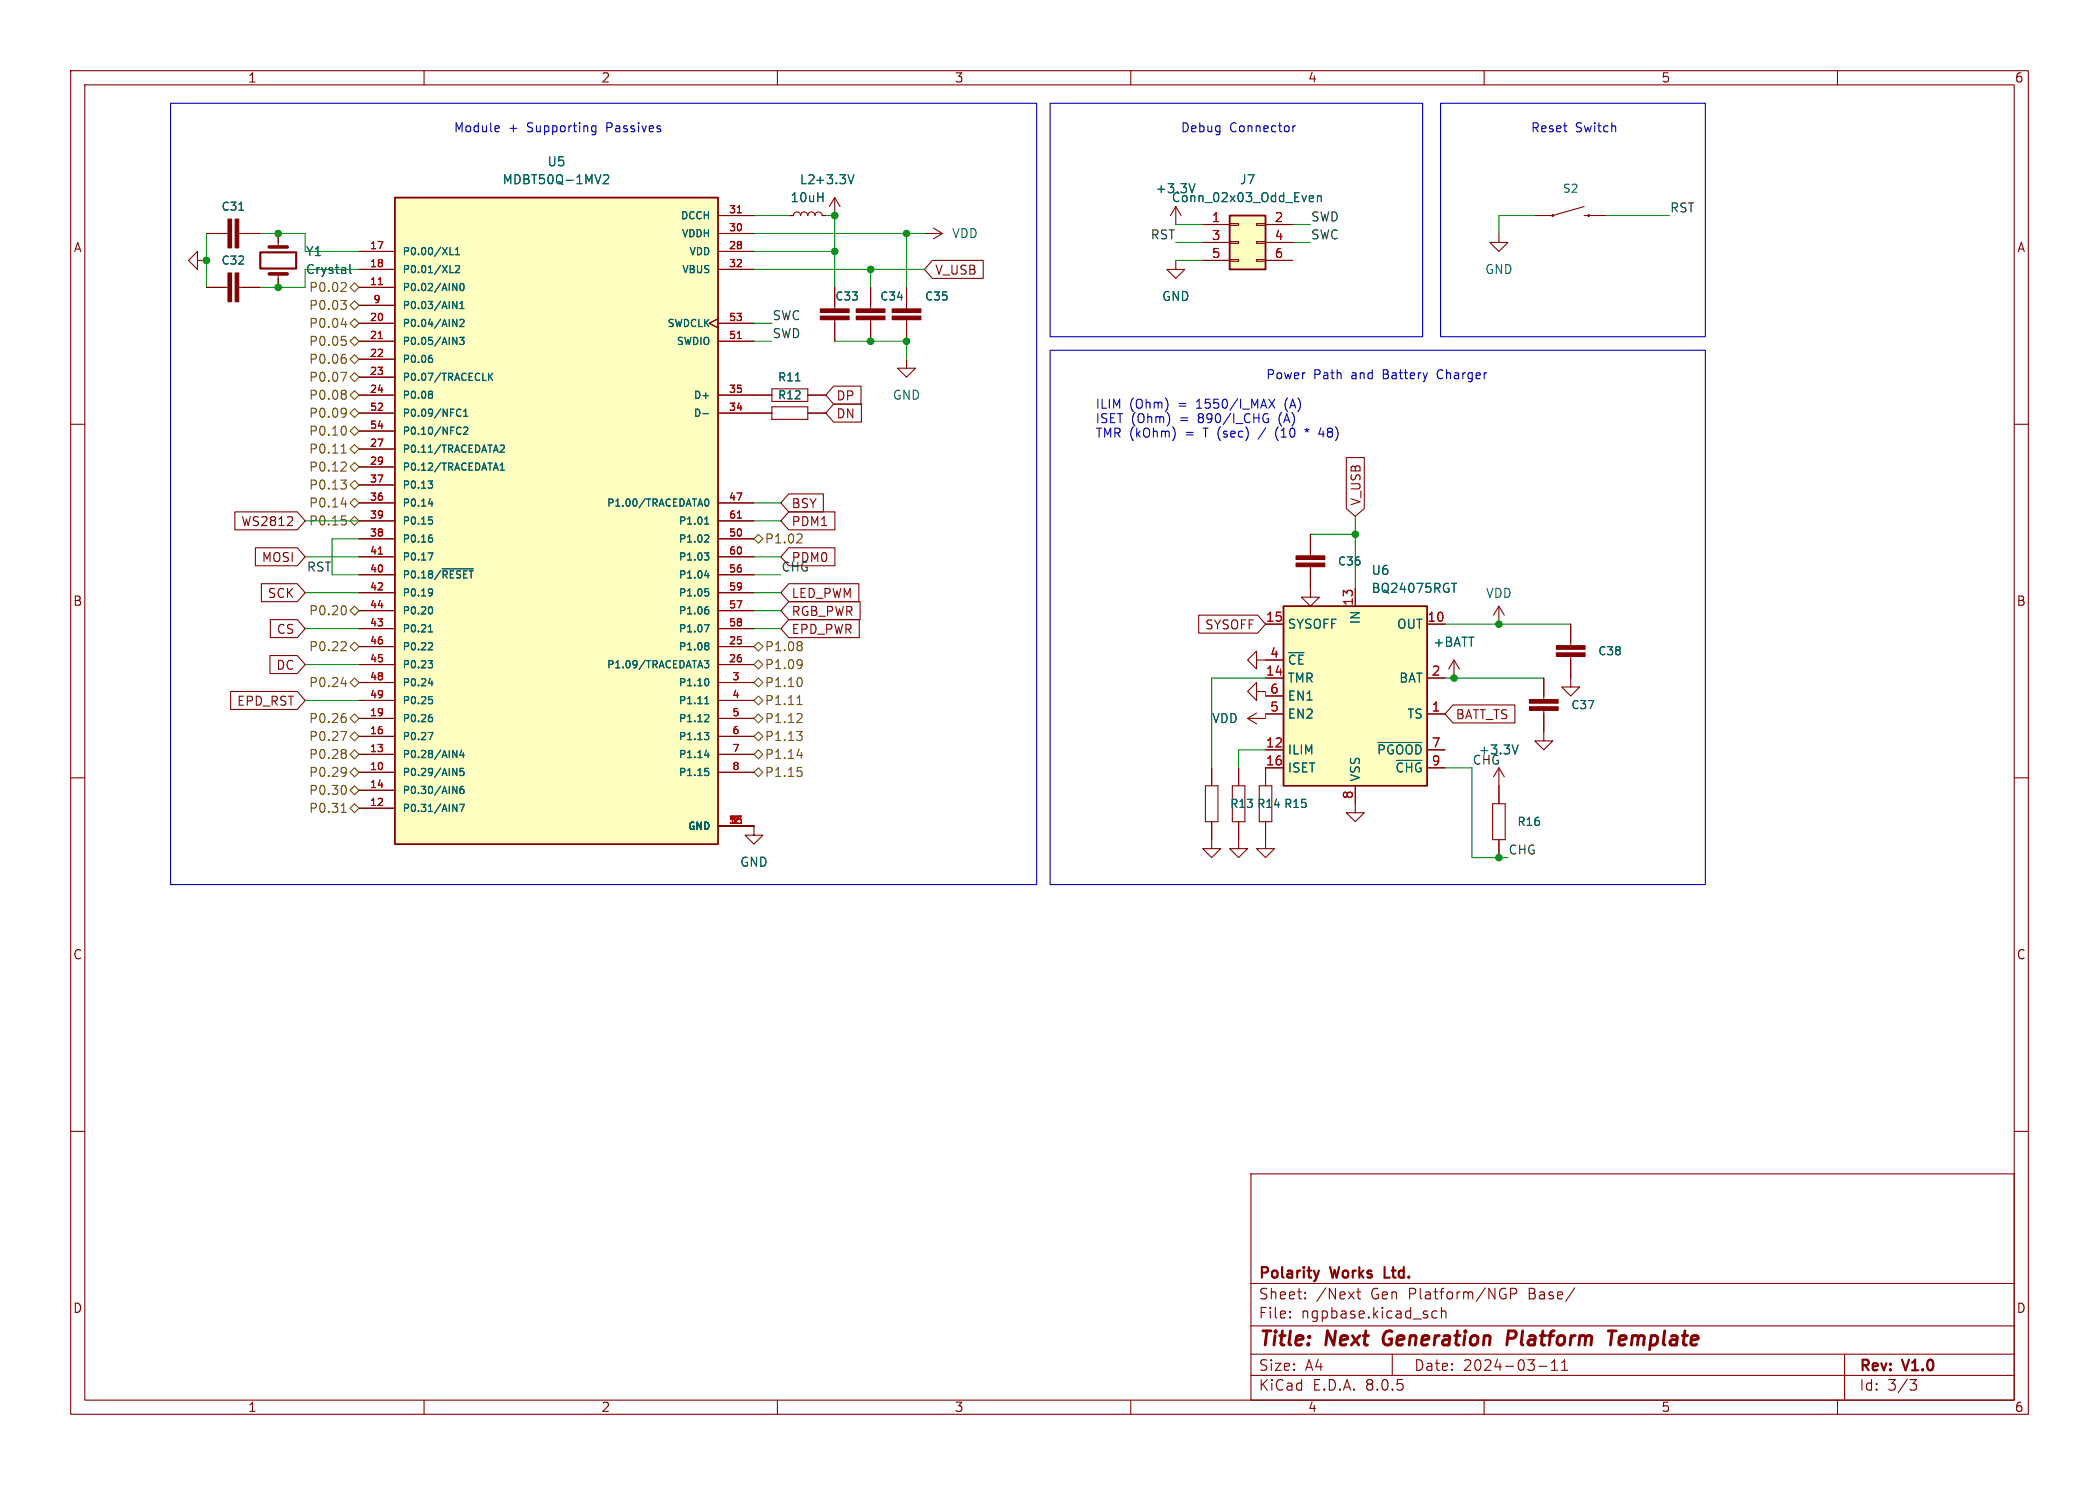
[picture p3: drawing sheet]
<svg xmlns="http://www.w3.org/2000/svg" width="297mm" height="210mm" viewBox="0 0 297 210" stroke-linecap="round" stroke-linejoin="round" font-family="sans-serif">
<g fill="none" stroke="#840000" stroke-width=".15">
<path d="M10 10h277v190h-277zM12 12h273v186h-273zM60 10v2M110 10v2M160 10v2M210 10v2M260 10v2M29.2 33h3.1M33.8 33h3M39.4 33v1.9M39.4 38.7v1.9M111.8 30.5h.5a.51 .51 0 0 1 .5-.5 .51 .51 0 0 1 .5 .5 .51 .51 0 0 1 .5-.5 .51 .51 0 0 1 .5 .5 .51 .51 0 0 1 .5-.5 .51 .51 0 0 1 .5 .5 .51 .51 0 0 1 .5-.5 .51 .51 0 0 1 .5 .5h.5"/>
<path d="M130.8 33h2.5M132.1 32.3l1.2 .7M133.3 33l-1.2 .8M10 60h2M123.2 40.6v3.1M123.2 45.2v3.1M128.3 50.8v1.3h1.2l-1.2 1.2-1.3-1.2h1.3M128.3 40.6v3.1M128.3 45.2v3.1M285 60h2M185.4 75.6v3M177.8 97.8v-1.3l-1.3 1.3 1.3 1.3v-1.3h1.3"/>
<path d="M185.4 80.1v4.4h1.3l-1.3 1.2-1.3-1.2h1.3M205.7 93.3l-.7 1.3M205.7 93.3v2.6M205.7 93.3l.8 1.3M222.2 92.8v4.4h1.3l-1.3 1.2-1.2-1.2h1.2M222.2 88.3v3M10 110h2M170.6 111.1h1.7v5.1h-1.7zM171.4 116.2v3.8h1.3l-1.3 1.3-1.2-1.3h1.2M171.4 108.6v2.5M174.4 111.1h1.7v5.1h-1.7zM175.3 116.2v3.8h1.2l-1.2 1.3-1.3-1.3h1.3"/>
<path d="M175.3 108.6v2.5M176.5 101.6l1.3 .8M176.5 101.6h2.6M177.8 100.8l-1.3 .8M178.2 111.1h1.8v5.1h-1.8zM179.1 116.2v3.8h1.2l-1.2 1.3-1.3-1.3h1.3M179.1 108.6v2.5M211.2 113.7h1.8v5h-1.8zM212.1 108.6l-.8 1.3M212.1 108.6v5.1M212.1 118.7v2.6M212.1 108.6l.8 1.3"/>
<path d="M218.4 103.5v1.3h1.3l-1.3 1.2-1.2-1.2h1.2M285 110h2M10 160h2M285 160h2M177 166h108v32h-108zM60 198v2M110 198v2M160 198v2M177 194.5h108M177 191.5h108M177 187.5h108M177 181.5h108"/>
<path d="M182.5 186.3h.1l-.1 .1M182.5 186.3v.1M182.5 185.5v.1M182.5 185.5h.1l-.1 .1M184.7 183.6v.1M184.7 183.6h-.1l.1 .1M184.7 182.8v.1M184.7 182.8h-.1l.1 .1M192 182.7h.5M192.2 182.2v1.3v.1l.3 .1M197 191.5v3M203.3 185.5l-.4-.1-.3 .3v.4l.1 .2 .2 .1 .4-.1"/>
<path d="M204 185.5a.37 .37 0 0 1 .6 .1v.8M204 184.9v1.5M210 198v2M212.8 183.1h.3v.5l-.3 .1M212.9 182.2l.1 .1M213.7 183h.6a.41 .41 0 0 0 .3-.4 .41 .41 0 0 0-.3-.4h-.6v1.5M217.7 193.2h1.2M219.5 193.8h.9M219.5 192.7l.5-.4v1.5M221 193.8h.8M221 192.7l.4-.4v1.5M222.8 182.1l-1.3 2"/>
<path d="M260 198v2M261 191.5v6.5M270.2 195.1h1l-.5 .6a.41 .41 0 0 1 .5 .3v.3l-.2 .2-.5 .1"/>
</g>
<path d="M196 188.5a1.27 1.27 0 0 0 0 1.6M214.2 188.2h-.7l-.3 2M214.3 189.2l-.2 .1h-.8M227.6 188.2h1.1M228.1 188.2l-.2 2M229.8 188.9l-.5 .1-.2 .2v.7v.2l.2 .1h.4M230.1 189.4l-1 .1" fill="none" stroke="#840000" stroke-width=".4"/>
<path d="M36.8 35.7h5.1v2.3h-5.1zM186.6 179.7l-.3 1M195.9 179.2v1.5h.7" fill="none" stroke="#840000" stroke-width=".3"/>
<path d="M33.8 29.7h.7M49.5 37.4v1.1l.2 .2M214.8 105.4l-.4 1.2" fill="none" stroke="#006464" stroke-width=".15"/>
<g fill="#840000" stroke="#840000" stroke-width=".15">
<path d="M121.2 44.7h4v.5h-4z"/>
<path d="M121.2 43.7h4v.5h-4z"/>
<path d="M126.2 44.7h4.1v.5h-4.1z"/>
<path d="M126.2 43.7h4.1v.5h-4.1z"/>
<path d="M33.3 31h.5v4.1h-.5z"/>
<path d="M32.3 31h.5v4.1h-.5z"/>
<path d="M220.2 92.3h4.1v.5h-4.1z"/>
<path d="M220.2 91.3h4.1v.5h-4.1z"/>
<path d="M183.4 78.6h4.1v.5h-4.1z"/>
<path d="M183.4 79.6h4.1v.5h-4.1z"/>
</g>
<path d="M38.1 38.7h2.5M38.1 34.9h2.5" fill="none" stroke="#840000" stroke-width=".51"/>
<path d="M181.6 85.7h20.3v25.4h-20.3z" fill="#ffffc2"/>
<path d="M181.6 85.7h20.3v25.4h-20.3z" fill="none" stroke="#840000" stroke-width=".25"/>
<g fill="none" stroke="#840000" stroke-width=".15">
<path d="M27.9 36.8v-1.2l-1.2 1.2 1.2 1.3v-1.3h1.3M166.4 36.8v1.3h1.2l-1.2 1.3-1.3-1.3h1.3M166.4 29.2l-.8 1.3M166.4 29.2v2.6M166.4 29.2l.7 1.3M212.1 33v1.3h1.3l-1.3 1.3-1.3-1.3h1.3M224.2 29.2l-4.5 1.3h-2.5M224.2 30.5h3.1M177.8 93.3v-1.2l-1.3 1.2 1.3 1.3v-1.3h3.8M179.1 88.3h2.5M179.1 95.9h2.5M179.1 98.4h2.5"/>
<path d="M191.8 83.2v2.5M201.9 88.3h2.6M201.9 95.9h2.6M212.1 85.7l-.8 1.3M212.1 85.7v2.6M212.1 85.7l.8 1.3M218.4 95.9v3M179.1 101h2.5M179.1 106h2.5M179.1 108.6h2.5M191.8 111.1v3.8h1.2l-1.2 1.3-1.3-1.3h1.3M201.9 101h2.6"/>
<path d="M201.9 106h2.6M201.9 108.6h2.6M218.4 100.5v3"/>
</g>
<path d="M169.1 26l-.4 1.2M205.4 82.5h.7M195 105h6.2M197.6 107.5h3.6" fill="none" stroke="#006464" stroke-width=".15"/>
<g fill="#840000" stroke="#840000" stroke-width=".15">
<path d="M216.4 99.9h4.1v.6h-4.1z"/>
<path d="M216.4 98.9h4.1v.5h-4.1z"/>
<circle cx="219.7" cy="30.5" r=".13"/>
<circle cx="224.8" cy="30.5" r=".13"/>
</g>
<path d="M174 30.5h5.1v7.6h-5.1z" fill="#ffffc2"/>
<g fill="none" stroke="#840000" stroke-width=".15">
<path d="M118.1 27.9l-.8 1.3M118.1 27.9v2.6M118.1 27.9l.8 1.3M170.2 31.8h3.8M170.2 34.3h3.8M170.2 36.8h3.8M174 36.7h1.3v.3h-1.3zM174 34.2h1.3v.2h-1.3zM174 31.6h1.3v.3h-1.3zM177.8 36.7h1.3v.3h-1.3zM177.8 34.2h1.3v.2h-1.3zM177.8 31.6h1.3v.3h-1.3z"/>
<path d="M179.1 31.8h3.8M179.1 34.3h3.8M179.1 36.8h3.8M29.2 40.6h3.1M33.8 40.6h3"/>
</g>
<path d="M174 30.5h5.1v7.6h-5.1z" fill="none" stroke="#840000" stroke-width=".25"/>
<path d="M120.8 24.7l-.4 1.3M185.4 27.7h.4l.1 .3-.6 .1M185.8 28.5h-.4M186.4 27.8l.2-.1h.3l.1 .8M186.4 27.7v.8" fill="none" stroke="#006464" stroke-width=".15"/>
<g fill="#840000" stroke="#840000" stroke-width=".15">
<path d="M32.3 38.6h.5v4.1h-.5z"/>
<path d="M33.3 38.6h.5v4.1h-.5z"/>
</g>
<path d="M55.9 27.9h45.7v91.5h-45.7z" fill="#ffffc2"/>
<path d="M55.9 27.9h45.7v91.5h-45.7z" fill="none" stroke="#840000" stroke-width=".25"/>
<g fill="none" stroke="#840000" stroke-width=".15">
<path d="M29.2 33h2.5M34.3 33h2.5M39.4 33v1.3M39.4 39.4v1.2M50.8 35.6h5.1M50.8 38.1h5.1M101.6 35.6h5.1M101.6 38.1h5.1M101.6 33h5.1M101.6 30.5h5.1M111.8 30.5h.5M116.3 30.5h.5"/>
<path d="M131.9 36.8h7.2v2.6h-7.2l-1.1-1.3zM170.2 31.8h3.8M170.2 34.3h3.8M170.2 36.8h3.8M179.1 31.8h3.8M179.1 34.3h3.8M179.1 36.8h3.8M29.2 40.6h2.5M34.3 40.6h2.5M50.8 40.6h5.1M50.8 45.7h5.1M50.8 48.3h5.1"/>
<path d="M50.8 50.8h5.1M50.8 53.3h5.1M50.8 55.9h5.1M50.8 58.4h5.1M50.8 43.2h5.1M101.6 45.1l-1.3 .6 1.3 .7M101.6 45.7h5.1M101.6 48.3h5.1M101.6 55.9h7.6M101.6 58.4h7.6M109.2 55h5.1v1.8h-5.1zM109.2 57.5h5.1v1.8h-5.1z"/>
<path d="M114.3 55.9h2.5M114.3 58.4h2.5M118 57.1h3.9v2.6h-3.9l-1.2-1.3zM118 54.6h3.8v2.6h-3.8l-1.2-1.3zM118.1 40.6v3.1M118.1 45.2v3.1M123.2 40.6v2.6M123.2 45.7v2.6M128.3 40.6v2.6M128.3 45.7v2.6M33.2 72.4h8.9l1.1 1.3-1.1 1.2h-8.9zM36.1 77.5h6l1.1 1.2-1.1 1.3h-6z"/>
<path d="M40.6 74.3h.8M41.3 73.2v.4M50.8 63.5h5.1M50.8 66h5.1M50.8 71.1h5.1M50.8 68.6h5.1M50.8 76.2h5.1M50.8 73.7h5.1M50.8 78.7h5.1M50.8 61h5.1M101.6 71.1h5.1M101.6 76.2h5.1"/>
<path d="M101.6 73.7h5.1M101.6 78.7h5.1M111.6 77.5h6.5v2.5h-6.5l-1.1-1.3zM111.6 72.4h6.5v2.5h-6.5l-1.1-1.2zM111.6 69.8h4.9v2.6h-4.9l-1.1-1.3zM185.4 75.6v2.5M190.5 64.7h2.5v7.2l-1.2 1.1-1.3-1.1zM32.6 97.8h9.5l1.1 1.3-1.1 1.2h-9.5zM37 82.5h5.1l1.1 1.3-1.1 1.3h-5.1zM38.2 92.7h3.9l1.1 1.3-1.1 1.3h-3.9zM38.3 87.6h3.8l1.1 1.3-1.1 1.3h-3.8zM50.8 91.4h5.1"/>
<path d="M50.8 94h5.1M50.8 96.5h5.1M50.8 99.1h5.1M50.8 81.3h5.1M50.8 83.8h5.1M50.8 88.9h5.1M50.8 86.4h5.1M101.6 91.4h5.1M101.6 94h5.1M101.6 96.5h5.1M101.6 99.1h5.1M101.6 81.3h5.1"/>
<path d="M101.6 83.8h5.1M101.6 88.9h5.1M101.6 86.4h5.1M111.6 82.5h9.9v2.6h-9.9l-1.1-1.3zM111.6 87.6h10v2.6h-10l-1.1-1.3zM111.6 85.1h10.1v2.5h-10.1l-1.1-1.2zM169.6 87h8.4l1.1 1.3-1.1 1.2h-8.4zM179.1 88.3h2.5M179.1 95.9h2.5M179.1 93.3h2.5M179.1 98.4h2.5M185.4 80.6v2.6"/>
<path d="M191.8 83.2v2.5M201.9 88.3h2.6M201.9 95.9h2.6M205.6 99.7h8.8v2.5h-8.8l-1.1-1.2zM218.4 95.9v2.5M222.2 88.3v2.5M222.2 93.3v2.6M50.8 109.2h5.1M50.8 114.3h5.1M50.8 106.7h5.1M50.8 111.8h5.1M50.8 104.1h5.1"/>
<path d="M50.8 101.6h5.1M101.6 116.8h5.1v1.3h1.2l-1.2 1.3-1.3-1.3h1.3M101.6 109.2h5.1M101.6 106.7h5.1M101.6 104.1h5.1M101.6 101.6h5.1M171.4 108.6v2.5M171.4 116.2v2.5M175.3 108.6v2.5M175.3 116.2v2.5M179.1 101h2.5M179.1 106h2.5"/>
<path d="M179.1 116.2v2.5M181.6 108.6h-2.5v2.5M191.8 111.1v2.6M201.9 101h2.6M201.9 106h2.6M201.9 108.6h2.6M212.1 111.1v2.6M212.1 118.7v2.6M218.4 101v2.5"/>
</g>
<g fill="none" stroke="#006464" stroke-width=".15">
<path d="M33.8 29.7h.7M49.5 37.4v1.1l.2 .2M63.7 36h.5M63.7 38.6h.5M64.4 36h.6M64.4 35.3l.3-.3v1M64.4 37.6l.4-.1 .2 .3-.6 .8h.6M85.4 24.8l.2-.1h.3l.2 .1v.3v.2l-.8 .7h.8M120.8 24.7l-.4 1.3M169.1 26l-.4 1.2M185.4 27.7h.4l.1 .3-.6 .1M185.8 28.5h-.4"/>
<path d="M186.4 27.8l.2-.1h.3l.1 .8M186.4 27.7v.8M60.9 50.2h.2M61 50.6l.2 .2v.3l-.2 .2M61 55.3l.2 .2-.2 .3 .2 .1v.2l-.2 .2M64.1 40.1l.5 1v-1M64.1 42.6l.5 1v-1M64.1 45.2l.5 1v-1M64.1 47.7l.5 1v-1M64.8 57.9h.2l.2 .1M65 47.7h.7l-.4 .4 .3 .1v.4l-.1 .1-.5-.1M65.1 45.3l.4-.1 .2 .3-.7 .7h.7"/>
<path d="M65.1 43.6h.6M65.1 42.9l.3-.3v1M65.2 40.1h.1a.54 .54 0 0 1 .4 .5 .54 .54 0 0 1-.4 .5 .68 .68 0 0 1-.1-1zM65.2 58.8l-.2 .1-.2-.1M65.6 58.9h.6M65.6 58.2l.3-.3v1M69.1 52.8v1M69.3 53.2l.4 .6M69.7 52.8l-.6 .6M99.5 58.5h.7M112.5 53.9h.7M60.6 68h.6l-.3 .4"/>
<path d="M60.6 78.2h.7l-.5 1M60.6 71.2h.7M60.7 73.1h.5M60.9 75.6h.2M61 68.4l.2 .2v.2l-.2 .2M61 73.5l.2 .2v.2l-.2 .2M61 76l.2 .2v.3l-.2 .2M61.1 70.9v.7M65 60.4l.2 .1M65.2 61.3l-.2 .1M65.6 60.5l.4-.1 .2 .3-.6 .7h.6M70.8 63l.4-.1 .2 .3-.7 .8h.7"/>
<path d="M70.8 66.5h.6M70.8 65.8l.3-.3v1M99.7 78.2h.6l-.3 .4 .2 .1 .1 .3-.2 .2h-.3M99.7 74.1h.6M99.8 73.3l.2-.2v1M99.9 70.6h.1a.54 .54 0 0 1 .3 .5 .54 .54 0 0 1-.3 .5 .68 .68 0 0 1-.1-1zM99.9 75.6l.3 .1 .1 .2-.6 .8h.6M60.6 93.4h.6l-.3 .4M60.6 89.4h.6M60.6 96.6h.7M60.7 98.5h.5M60.7 88.6l.2-.3v1.1"/>
<path d="M61 85.8a.64 .64 0 0 1 0 1M61 83.3l.2 .1a.83 .83 0 0 1-.2 .8M61 90.9l.2 .2v.2l-.6 .6h.6M61 93.8l.2 .2v.2l-.2 .2M61 98.9l.2 .2v.2l-.2 .2M61.1 96.3v.7M61.2 83.7l-.2 .2M62.6 80.4h4.4M99.7 93.4h.6l-.3 .4 .2 .1v.4l-.1 .1-.4-.1M99.7 88.3h.6l-.4 1.1M99.7 99.5h.6M99.7 81.4h.6"/>
<path d="M99.8 83.3h.4M99.8 98.7l.2-.2v1M99.9 83.7h.2l.2 .1-.1 .4-.3 .1M99.9 90.9h.3l.1 .2-.2 .2M99.9 86.2h.3l.1 .2-.1 .3-.3 .1M99.9 91.3h.2M100 85.8h.2M100 96a.64 .64 0 0 1 0 1M100.1 91.3l.1 .1 .1 .3-.1 .2h-.3M100.2 81.1v.6M205.4 82.5h.7M60.6 103.6h.7l-.5 1"/>
<path d="M60.9 101h.2M61 101.4l.2 .2v.3l-.2 .2M64.1 108.7l.5 1v-1M64.1 106.1l.5 1v-1M64.1 111.2l.5 1v-1M64.1 113.7l.5 1.1v-1.1M65 113.7h.7l-.4 1.1M65.3 106.1l-.2 .7h.6M65.6 111.2l-.3 .1a.68 .68 0 0 0 0 .9l.3-.1 .1-.3-.2-.2h-.3l-.1 .2M65.6 106.5v.6M65.6 108.7h-.5v.4h.1h.4l.1 .1-.1 .4-.1 .1-.4-.1M99.7 103.6h.6l-.3 .4 .2 .1 .1 .3-.2 .2h-.3"/>
<path d="M99.7 106.8h.6M99.8 108.7h.4M99.9 109.1h.2l.2 .1-.1 .4-.3 .1M99.9 101l.3 .1 .1 .2-.6 .8h.6M100.2 106.5v.6M195 105h6.2M197.6 107.5h3.6M214.8 105.4l-.4 1.2"/>
</g>
<path d="M104.3 30.1h.6M53.5 40.3h.6M53.5 47.9h.6M104.3 47.9h.6M53.5 78.4h.6M104.3 73.3h.6" fill="none" stroke="#a90000" stroke-width=".15"/>
<g fill="#840000" stroke="#840000" stroke-width=".15">
<path d="M116.1 44.7h4v.5h-4z"/>
<path d="M116.1 43.7h4v.5h-4z"/>
</g>
<g fill="none" stroke="#725600" stroke-width=".15">
<path d="M48.8 39.9l.2 .3-.1 .3-.7 .7h.8M48.2 52.6h.9l-.6 1.3M48.2 42.5h.8l-.4 .5M48.3 45.9h.8M48.3 47.6h.6M48.6 50.1h.3M48.8 43l.2 .2v.3l-.2 .3M48.8 48.1l.2 .2v.3l-.2 .2M48.8 50.6l.2 .2v.3l-.2 .3M48.8 55.2l.2 .2-.2 .3 .2 .3v.2l-.2 .3M48.8 57.7l.1 .2a1.03 1.03 0 0 1-.1 1M48.9 45.5v.8"/>
<path d="M49 58.3l-.2 .2M49.5 48.3l.7-.7 .6 .7-.6 .6zM49.5 58.4l.7-.6 .6 .6-.6 .7zM49.5 45.7l.7-.6 .6 .6-.6 .7zM49.5 50.8l.7-.6 .6 .6-.6 .6zM49.5 53.3l.7-.6 .6 .6-.6 .7zM49.5 40.6l.7-.6 .6 .6-.6 .7zM49.5 55.9l.7-.7 .6 .7-.6 .6zM50.2 42.5l.6 .7-.6 .6-.7-.6zM48.2 67.9h.8l-.4 .5M48.3 64.1h.7M48.3 71.3h.8"/>
<path d="M48.3 73h.6M48.5 63l.1-.2v1.3M48.7 60.3a.79 .79 0 0 1 0 1.2M48.8 65.3l.2 .3-.1 .3-.7 .7h.8M48.8 68.4l.2 .2v.3l-.2 .3M48.8 73.5l.2 .2v.3l-.2 .2M48.9 70.9v.8M49.5 66l.7-.6 .6 .6-.6 .7zM49.5 68.6l.7-.7 .6 .7-.6 .6zM49.5 71.1l.7-.6 .6 .6-.6 .7zM49.5 61l.7-.7 .6 .7-.6 .6zM49.5 73.7l.7-.7 .6 .7-.6 .6z"/>
<path d="M50.2 62.9l.6 .6-.6 .6-.7-.6zM106.7 76.2l.6-.6 .6 .6-.6 .6zM113.3 75.5l.2 .3-.1 .3-.7 .7h.8M48.3 96.7h.8M48.7 85.7a.79 .79 0 0 1 0 1.2M48.8 90.7l.2 .3-.1 .3-.7 .7h.8M48.9 96.3v.8M49.5 91.4l.7-.6 .6 .6-.6 .7zM49.5 96.5l.7-.6 .6 .6-.6 .7zM49.5 86.4l.7-.7 .6 .7-.6 .6zM106.7 96.5l.6-.6 .6 .6-.6 .7zM106.7 94l.6-.7 .6 .7-.6 .6z"/>
<path d="M106.7 91.4l.6-.6 .6 .6-.6 .7zM107.3 98.4l.6 .7-.6 .6-.6-.6zM112.8 99.6h.7M113 98.6l.1-.2v1.2M113.2 95.8a.79 .79 0 0 1 0 1.3M113.3 90.7l.2 .3-.2 .3 .2 .2v.3l-.2 .2M113.3 93.3l.1 .1a1.03 1.03 0 0 1-.1 1.1M113.5 93.8l-.2 .3M48.2 103.4h.9l-.6 1.3M48.3 114.9h.7M48.5 113.8l.1-.2v1.3M48.6 100.9h.3"/>
<path d="M48.7 111.1a.79 .79 0 0 1 0 1.2M48.8 101.4l.2 .2v.3l-.2 .3M48.8 106l.2 .2-.2 .3 .2 .3v.2l-.2 .3M48.8 108.5l.1 .2a1.03 1.03 0 0 1-.1 1M49 109.1l-.2 .2M49.5 104.1l.7-.6 .6 .6-.6 .7zM49.5 114.3l.7-.6 .6 .6-.6 .6zM49.5 106.7l.7-.7 .6 .7-.6 .6zM49.5 109.2l.7-.6 .6 .6-.6 .7zM49.5 101.6l.7-.6 .6 .6-.6 .6zM50.2 111.1l.6 .7-.6 .6-.7-.6zM106.7 104.1l.6-.6 .6 .6-.6 .7z"/>
<path d="M106.7 106.7l.6-.7 .6 .7-.6 .6zM106.7 109.2l.6-.6 .6 .6-.6 .7zM106.7 101.6l.6-.6 .6 .6-.6 .6zM112.7 103.4h.8l-.4 .5M112.8 106.8h.8M112.8 108.5h.6M113.3 100.9l.2 .3-.1 .3-.7 .7h.8M113.3 103.9l.2 .3v.3l-.2 .2M113.3 109l.2 .3v.3l-.2 .2M113.4 106.4v.9"/>
</g>
<g fill="none" stroke="#0000c2" stroke-width=".15">
<path d="M24.1 14.6h122.6v110.5h-122.6zM70.5 17.8l.1 .1v.2l-.6 .1M70.6 18.6h-.1M83.8 18.5l.2 .1h.3M84.3 17.8v1l-.2 .3-.3-.1M84.3 17.9l-.3-.1-.2 .1M148.6 14.6h52.7v33h-52.7zM182.9 17.8v.8M183.3 17.8l-.2 .1-.2 .1M203.8 14.6h37.5v33h-37.5zM148.6 49.5h92.7v75.6h-92.7zM179.2 59.2h.3v.5l-.4 .1"/>
<path d="M179.5 56.5l.9 1.2M180.4 56.5l-.9 1.2M166.2 60.7l.1 .5-.1 .7M179.1 60.5l-1.1 1.6M180.9 60.4a1.46 1.46 0 0 0 0 1.9M184.6 60.7l.3 .1M184.9 60.5v.3M184.9 60.8l-.2 .3M184.9 60.8l.2 .3M185.2 60.7l-.3 .1M186.6 61.4h.8M187.2 61v.8"/>
</g>
<g fill="none" stroke="#009600" stroke-width=".15">
<path d="M29.2 33v7.6M36.8 33h6.4v2.6h7.6M50.8 38.1h-7.6v2.5h-6.4M106.7 35.6h11.4M106.7 30.5h5.1M106.7 38.1h24.1M106.7 33h24.1M116.8 30.5h1.3v10.1M123.2 38.1v2.5M128.3 33v7.6M166.4 31.8h3.8M166.4 34.3h3.8"/>
<path d="M166.4 36.8h3.8M182.9 31.8h2.5M182.9 34.3h2.5M217.2 30.5h-5.1v2.5M227.3 30.5h8.9M106.7 48.3h2.5M106.7 45.7h2.5M118.1 48.3h10.2v2.5M43.2 73.7h7.6M43.2 78.7h7.6M50.8 76.2h-3.8v5.1h3.8M106.7 73.7h3.8"/>
<path d="M106.7 71.1h3.8M106.7 78.7h3.8M185.4 75.6h6.4M191.8 73v10.2M43.2 88.9h7.6M43.2 83.8h7.6M43.2 94h7.6M43.2 99.1h7.6M106.7 86.4h3.8M106.7 81.3h3.8M106.7 88.9h3.8M106.7 83.8h3.8"/>
<path d="M179.1 95.9h-7.7v12.7M179.1 97.8v.6M204.5 88.3h17.7M204.5 95.9h13.9M179.1 106h-3.8v2.6M179.1 101v.6M204.5 108.6h3.8v12.7h5.1"/>
</g>
<g fill="#009600" stroke="#009600" stroke-width=".15">
<circle cx="118.1" cy="30.5" r=".46"/>
<circle cx="118.1" cy="35.6" r=".46"/>
<circle cx="128.3" cy="48.3" r=".46"/>
<circle cx="191.8" cy="75.6" r=".46"/>
<circle cx="128.3" cy="33" r=".46"/>
<circle cx="123.2" cy="38.1" r=".46"/>
<circle cx="123.2" cy="48.3" r=".46"/>
<circle cx="212.1" cy="121.3" r=".46"/>
<circle cx="205.7" cy="95.9" r=".46"/>
<circle cx="212.1" cy="88.3" r=".46"/>
<circle cx="29.2" cy="36.8" r=".46"/>
<circle cx="39.4" cy="40.6" r=".46"/>
<circle cx="39.4" cy="33" r=".46"/>
</g>
<g font-size="2.8" fill="#840000">
<text x="178" y="190.9">Title:</text>
<text x="187.7" y="190.9">Next</text>
<text x="196.6" y="190.9">Generation</text>
<text x="214.9" y="190.9">Platform</text>
<text x="230.1" y="190.9">Template</text>
</g>
<g font-size="2.1" fill="#840000">
<text x="178" y="184">Sheet:</text>
<text x="178" y="181.2">Polarity</text>
<text x="186.2" y="184">/Next</text>
<text x="188.4" y="181.2">Works</text>
<text x="194" y="184">Gen</text>
<text x="196.6" y="181.2">Ltd.</text>
<text x="199.5" y="184">Platform/NGP</text>
<text x="216.6" y="184">Base/</text>
<text x="178" y="186.7">File:</text>
<text x="184.1" y="186.7">ngpbase.kicad_sch</text>
<text x="178" y="196.9">KiCad</text>
<text x="178" y="194.1">Size:</text>
<text x="184.7" y="194.1">A4</text>
<text x="185.7" y="196.9">E.D.A.</text>
<text x="193.3" y="196.9">8.0.5</text>
<text x="200" y="194.1">Date:</text>
<text x="207" y="194.1">2024-03-11</text>
<text x="263" y="194.3">Rev:</text>
<text x="263" y="196.9">Id:</text>
<text x="267.1" y="196.9">3/3</text>
<text x="269.4" y="194.3">V1.0</text>
</g>
<g font-size="1.8" fill="#840000">
<text x="35" y="11.9">1</text>
<text x="85" y="11.9">2</text>
<text x="135" y="11.9">3</text>
<text x="185" y="11.9">4</text>
<text x="235" y="11.9">5</text>
<text x="285" y="11.9">6</text>
<text x="10.3" y="35.9">A</text>
<text x="285.3" y="35.9">A</text>
<text x="132.2" y="39.1">V_USB</text>
<text x="118.3" y="59.4">DN</text>
<text x="118.3" y="56.8">DP</text>
<text x="192.7" y="71.6" transform="rotate(-90 192.7 71.6)">V_USB</text>
<text x="34" y="74.6">WS2812</text>
<text x="111.9" y="74.6">PDM1</text>
<text x="111.9" y="72.1">BSY</text>
<text x="37" y="79.7">MOSI</text>
<text x="111.9" y="79.7">PDM0</text>
<text x="10.3" y="85.9">B</text>
<text x="37.8" y="84.8">SCK</text>
<text x="39.1" y="89.9">CS</text>
<text x="111.9" y="84.8">LED_PWM</text>
<text x="111.9" y="89.9">EPD_PWR</text>
<text x="111.9" y="87.3">RGB_PWR</text>
<text x="170.4" y="89.2">SYSOFF</text>
<text x="285.3" y="85.9">B</text>
<text x="39" y="94.9">DC</text>
<text x="33.4" y="100">EPD_RST</text>
<text x="205.9" y="101.9">BATT_TS</text>
<text x="10.3" y="135.9">C</text>
<text x="285.3" y="135.9">C</text>
<text x="10.3" y="185.9">D</text>
<text x="285.3" y="185.9">D</text>
<text x="35" y="199.9">1</text>
<text x="85" y="199.9">2</text>
<text x="135" y="199.9">3</text>
<text x="185" y="199.9">4</text>
<text x="235" y="199.9">5</text>
<text x="285" y="199.9">6</text>
</g>
<g font-size="1.8" fill="#0000c2">
<text x="64.1" y="18.8">Module</text>
<text x="72" y="18.8">+</text>
<text x="74.7" y="18.8">Supporting</text>
<text x="86.1" y="18.8">Passives</text>
<text x="167" y="18.8">Debug</text>
<text x="174" y="18.8">Connector</text>
<text x="216.5" y="18.8">Reset</text>
<text x="222.9" y="18.8">Switch</text>
<text x="179.1" y="53.7">Power</text>
<text x="185.9" y="53.7">Path</text>
<text x="191.3" y="53.7">and</text>
<text x="195.9" y="53.7">Battery</text>
<text x="203.8" y="53.7">Charger</text>
<text x="154.9" y="57.9">ILIM</text>
<text x="154.9" y="59.9">ISET (Ohm)</text>
<text x="159.8" y="57.9">(Ohm)</text>
<text x="166.8" y="57.9">=</text>
<text x="167.1" y="59.9">=</text>
<text x="169.6" y="57.9">1550/I_MAX</text>
<text x="169.8" y="59.9">890/I_CHG</text>
<text x="181.4" y="59.9">(A)</text>
<text x="182.2" y="57.9">(A)</text>
<text x="154.9" y="62">TMR (kOhm)</text>
<text x="167.9" y="62">=</text>
<text x="170.6" y="62">T (sec)</text>
<text x="181.3" y="62">(10</text>
<text x="185.8" y="62">*</text>
<text x="187.9" y="62">48)</text>
</g>
<g font-size="1.8" fill="#006464">
<text x="77.4" y="23.7">U5</text>
<text x="71" y="26.3">MDBT50Q-1MV2</text>
<text x="111.7" y="28.8">10uH</text>
<text x="113.1" y="26.3">L2+3.3V</text>
<text x="163.4" y="27.5">+3.3V</text>
<text x="165.7" y="28.8">Conn_02x03_Odd_Even</text>
<text x="175.3" y="26.3">J7</text>
<text x="134.6" y="33.9">VDD</text>
<text x="43.2" y="36.4">Y1</text>
<text x="43.2" y="39">Crystal</text>
<text x="210.1" y="39">GND</text>
<text x="164.3" y="42.8">GND</text>
<text x="126.2" y="56.7">GND</text>
<text x="194" y="81.5">U6</text>
<text x="182.1" y="89.1">SYSOFF</text>
<text x="192.6" y="88.4" transform="rotate(-90 192.6 88.4)">IN</text>
<text x="194" y="84">BQ24075RGT</text>
<text x="197.6" y="89.1">OUT</text>
<text x="210.2" y="84.8">VDD</text>
<text x="182.1" y="94.2">~{CE}</text>
<text x="202.7" y="91.7">+BATT</text>
<text x="182.1" y="96.7">TMR</text>
<text x="182.1" y="101.8">EN2</text>
<text x="182.1" y="99.3">EN1</text>
<text x="197.9" y="96.7">BAT</text>
<text x="199" y="101.8">TS</text>
<text x="171.4" y="102.5">VDD</text>
<text x="182.1" y="106.9">ILIM</text>
<text x="194.7" y="106.9">~{PGOOD}</text>
<text x="209.1" y="106.9">+3.3V</text>
<text x="182.1" y="109.4">ISET</text>
<text x="192.6" y="110.6" transform="rotate(-90 192.6 110.6)">VSS</text>
<text x="197.3" y="109.4">~{CHG}</text>
<text x="208.3" y="108.2">CHG</text>
<text x="104.6" y="122.8">GND</text>
</g>
<g font-size="1.8" fill="#0f0f0f">
<text x="162.7" y="33.9">RST</text>
<text x="185.4" y="31.4">SWD</text>
<text x="185.4" y="33.9">SWC</text>
<text x="236.2" y="30.1">RST</text>
<text x="109.2" y="45.4">SWC</text>
<text x="109.2" y="47.9">SWD</text>
<text x="43.3" y="80.9">RST</text>
<text x="110.5" y="80.9">CHG</text>
<text x="213.4" y="120.9">CHG</text>
</g>
<g font-size="1.8" fill="#a90000">
<text x="171.4" y="31.5">1</text>
<text x="171.4" y="34">3</text>
<text x="180.3" y="31.5">2</text>
<text x="180.3" y="34">4</text>
<text x="171.4" y="36.6">5</text>
<text x="180.3" y="36.6">6</text>
<text x="179" y="88">15</text>
<text x="191.5" y="85.8" transform="rotate(-90 191.5 85.8)">13</text>
<text x="201.9" y="88">10</text>
<text x="179" y="95.6">14</text>
<text x="179.6" y="93.1">4</text>
<text x="202.5" y="95.6">2</text>
<text x="179.6" y="100.7">5</text>
<text x="179.6" y="98.2">6</text>
<text x="202.5" y="100.7">1</text>
<text x="179" y="105.8">12</text>
<text x="202.5" y="105.8">7</text>
<text x="179" y="108.3">16</text>
<text x="191.5" y="113.1" transform="rotate(-90 191.5 113.1)">8</text>
<text x="202.5" y="108.3">9</text>
</g>
<g font-size="1.8" fill="#725600">
<text x="43.6" y="41.5">P0.02</text>
<text x="43.6" y="46.6">P0.04</text>
<text x="43.6" y="44">P0.03</text>
<text x="43.6" y="49.1">P0.05</text>
<text x="43.6" y="51.7">P0.06</text>
<text x="43.6" y="59.3">P0.09</text>
<text x="43.6" y="54.2">P0.07</text>
<text x="43.6" y="56.7">P0.08</text>
<text x="43.6" y="64.4">P0.11</text>
<text x="43.6" y="61.8">P0.10</text>
<text x="43.6" y="66.9">P0.12</text>
<text x="43.6" y="69.4">P0.13</text>
<text x="43.6" y="72">P0.14</text>
<text x="43.6" y="74.5">P0.15</text>
<text x="108.1" y="77.1">P1.02</text>
<text x="43.6" y="87.2">P0.20</text>
<text x="43.6" y="92.3">P0.22</text>
<text x="108.1" y="94.8">P1.09</text>
<text x="108.1" y="92.3">P1.08</text>
<text x="43.6" y="97.4">P0.24</text>
<text x="108.1" y="99.9">P1.11</text>
<text x="108.1" y="97.4">P1.10</text>
<text x="43.6" y="105">P0.27</text>
<text x="43.6" y="107.5">P0.28</text>
<text x="43.6" y="102.5">P0.26</text>
<text x="108.1" y="105">P1.13</text>
<text x="108.1" y="107.5">P1.14</text>
<text x="108.1" y="102.5">P1.12</text>
<text x="43.6" y="110.1">P0.29</text>
<text x="43.6" y="112.6">P0.30</text>
<text x="108.1" y="110.1">P1.15</text>
<text x="43.6" y="115.2">P0.31</text>
</g>
<g font-size="1.6" fill="#006464">
<text x="221" y="27.5">S2</text>
<text x="31.2" y="30">C31</text>
<text x="31.2" y="37.6">C32</text>
<text x="118.1" y="42.7">C33</text>
<text x="124.4" y="42.7">C34</text>
<text x="130.8" y="42.7">C35</text>
<text x="110" y="54.1">R11</text>
<text x="110" y="56.7">R12</text>
<text x="189.2" y="80.2">C36</text>
<text x="226" y="92.9">C38</text>
<text x="222.2" y="100.5">C37</text>
<text x="174" y="114.5">R13 R14 R15</text>
<text x="214.6" y="117">R16</text>
</g>
<g font-size="1.4" fill="#a90000">
<text x="52.2" y="35.3">17</text>
<text x="103" y="35.3">28</text>
<text x="103" y="32.8">30</text>
<text x="103" y="30.2">31</text>
<text x="52.2" y="40.4">11</text>
<text x="52.2" y="37.8">18</text>
<text x="103" y="37.8">32</text>
<text x="52.2" y="45.5">20</text>
<text x="52.7" y="42.9">9</text>
<text x="103" y="45.5">53</text>
<text x="52.2" y="48">21</text>
<text x="52.2" y="50.5">22</text>
<text x="52.2" y="53.1">23</text>
<text x="103" y="48">51</text>
<text x="52.2" y="55.6">24</text>
<text x="52.2" y="58.2">52</text>
<text x="103" y="58.2">34</text>
<text x="103" y="55.6">35</text>
<text x="52.2" y="63.2">27</text>
<text x="52.2" y="65.8">29</text>
<text x="52.2" y="60.7">54</text>
<text x="52.2" y="70.9">36</text>
<text x="52.2" y="68.3">37</text>
<text x="103" y="70.9">47</text>
<text x="52.2" y="75.9">38</text>
<text x="52.2" y="73.4">39</text>
<text x="103" y="75.9">50</text>
<text x="103" y="73.4">61</text>
<text x="52.2" y="81">40</text>
<text x="52.2" y="78.5">41</text>
<text x="52.2" y="83.6">42</text>
<text x="103" y="81">56</text>
<text x="103" y="83.6">59</text>
<text x="103" y="78.5">60</text>
<text x="52.2" y="88.6">43</text>
<text x="52.2" y="86.1">44</text>
<text x="103" y="86.1">57</text>
<text x="103" y="88.6">58</text>
<text x="52.2" y="93.7">45</text>
<text x="52.2" y="91.2">46</text>
<text x="103" y="91.2">25</text>
<text x="103" y="93.7">26</text>
<text x="52.2" y="101.3">19</text>
<text x="52.2" y="96.3">48</text>
<text x="52.2" y="98.8">49</text>
<text x="103.5" y="96.3">3</text>
<text x="103.5" y="98.8">4</text>
<text x="103.5" y="101.3">5</text>
<text x="52.2" y="106.4">13</text>
<text x="52.2" y="103.9">16</text>
<text x="103.5" y="103.9">6</text>
<text x="103.5" y="106.4">7</text>
<text x="52.2" y="109">10</text>
<text x="52.2" y="111.5">14</text>
<text x="103.5" y="109">8</text>
<text x="52.2" y="114">12</text>
<text x="103" y="116.6">15</text>
<text x="103.5" y="116.6">1</text>
<text x="103.5" y="116.6">2</text>
</g>
<g font-size="1.4" fill="#006464">
<text x="96.2" y="31.2">DCCH</text>
<text x="96.4" y="33.8">VDDH</text>
<text x="56.9" y="41.4">P0.02/AIN0</text>
<text x="56.9" y="36.3">P0.00/XL1</text>
<text x="56.9" y="38.8">P0.01/XL2</text>
<text x="96.4" y="38.8">VBUS</text>
<text x="97.4" y="36.3">VDD</text>
<text x="56.9" y="46.5">P0.04/AIN2</text>
<text x="56.9" y="43.9">P0.03/AIN1</text>
<text x="94.3" y="46.5">SWDCLK</text>
<text x="56.9" y="49">P0.05/AIN3</text>
<text x="56.9" y="51.5">P0.06</text>
<text x="95.6" y="49">SWDIO</text>
<text x="56.9" y="54.1">P0.07/TRACECLK</text>
<text x="56.9" y="56.6">P0.08</text>
<text x="56.9" y="59.2">P0.09/NFC1</text>
<text x="98.1" y="59.2">D-</text>
<text x="98.1" y="56.6">D+</text>
<text x="56.9" y="64.2">P0.11/TRACEDATA2</text>
<text x="56.9" y="61.7">P0.10/NFC2</text>
<text x="56.9" y="66.8">P0.12/TRACEDATA1</text>
<text x="56.9" y="71.9">P0.14</text>
<text x="56.9" y="69.3">P0.13</text>
<text x="85.8" y="71.9">P1.00/TRACEDATA0</text>
<text x="56.9" y="76.9">P0.16</text>
<text x="56.9" y="74.4">P0.15</text>
<text x="95.9" y="76.9">P1.02</text>
<text x="95.9" y="74.4">P1.01</text>
<text x="56.9" y="82">P0.18/~{RESET}</text>
<text x="56.9" y="79.5">P0.17</text>
<text x="95.9" y="82">P1.04</text>
<text x="95.9" y="79.5">P1.03</text>
<text x="56.9" y="84.6">P0.19</text>
<text x="56.9" y="89.6">P0.21</text>
<text x="56.9" y="87.1">P0.20</text>
<text x="95.9" y="87.1">P1.06</text>
<text x="95.9" y="89.6">P1.07</text>
<text x="95.9" y="84.6">P1.05</text>
<text x="56.9" y="94.7">P0.23</text>
<text x="56.9" y="92.2">P0.22</text>
<text x="85.8" y="94.7">P1.09/TRACEDATA3</text>
<text x="95.9" y="92.2">P1.08</text>
<text x="56.9" y="97.3">P0.24</text>
<text x="56.9" y="99.8">P0.25</text>
<text x="95.9" y="97.3">P1.10</text>
<text x="95.9" y="99.8">P1.11</text>
<text x="56.9" y="107.4">P0.28/AIN4</text>
<text x="56.9" y="104.9">P0.27</text>
<text x="56.9" y="102.3">P0.26</text>
<text x="95.9" y="102.3">P1.12</text>
<text x="95.9" y="104.9">P1.13</text>
<text x="95.9" y="107.4">P1.14</text>
<text x="56.9" y="110">P0.29/AIN5</text>
<text x="56.9" y="112.5">P0.30/AIN6</text>
<text x="95.9" y="110">P1.15</text>
<text x="56.9" y="115">P0.31/AIN7</text>
<text x="97.2" y="117.6">GND</text>
</g>
</svg>
